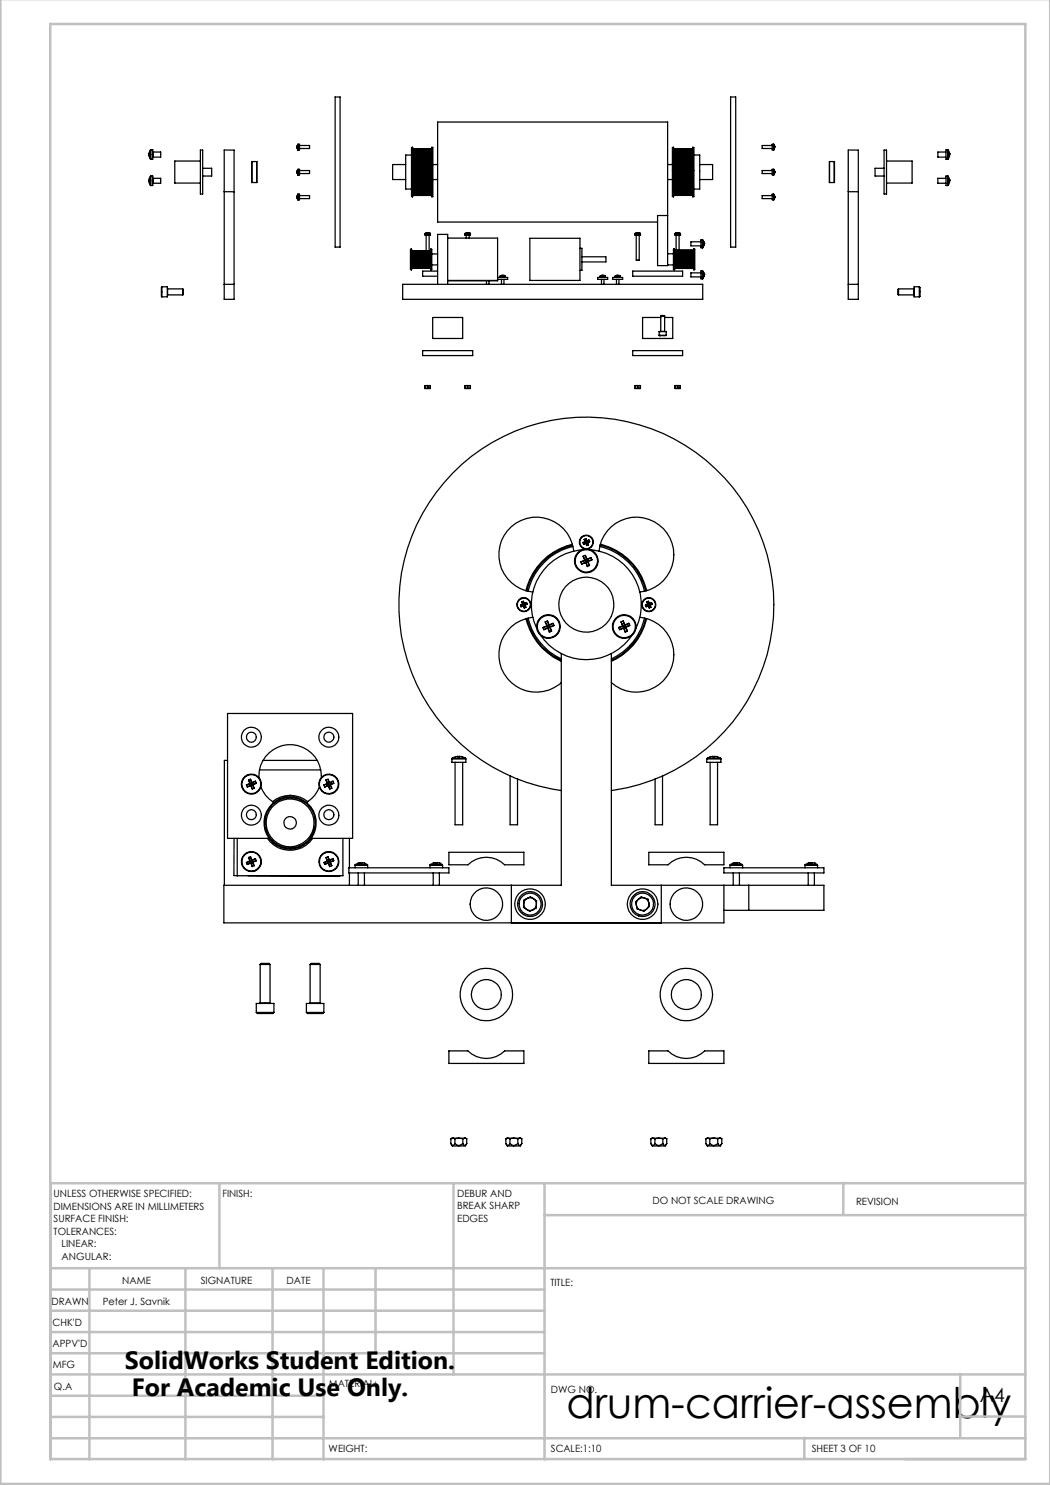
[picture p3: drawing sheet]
<svg xmlns="http://www.w3.org/2000/svg" width="210mm" height="297mm" viewBox="0 0 210 297" stroke-linecap="round" stroke-linejoin="round" font-family="sans-serif">
<g fill="none" stroke="#c0c0c0" stroke-width=".5">
<path d="M.1 -.1v296.9h209.9v-296.9M10.1 4.8h195v287h-195zM43.9 236.6v17M90.7 236.6v38.3M108.9 236.6v55.3M168.7 236.6v6.3M205.1 236.6h-195v55.3M10.1 253.6h195M10.1 257.9h98.8M17.9 253.6v38.3M37.1 253.6v38.3M54.5 253.6v38.3"/>
<path d="M64.7 253.6v38.3M75.1 253.6v17M108.9 243h96.2M10.1 270.6h98.8M10.1 266.4h98.8M10.1 262.1h98.8M10.1 279.1h54.6M10.1 274.9h195M192.1 274.8v12.7M10.1 287.7h195M10.1 283.4h54.6M160.9 287.5v4.3"/>
<path d="M192.1 283.3h13"/>
</g>
<g fill="none" stroke="#000" stroke-width=".25">
<path d="M67 19.4h1v30h-1zM146.1 19.4h1v30h-1zM29.9 31.4l.2 .4M29.9 36.6l.2 .5M29.9 31.4h.1M29.9 30.5v.9M29.9 30.5h.1M29.9 36.6h.1M29.9 35.7v.9M29.9 35.7h.1M30.1 31.8l.1 .1M30.1 30l-.2 .5"/>
<path d="M30.1 37.1h.1M30.1 35.2l-.2 .5M30.1 30v1.8M30.1 35.2v1.9M30.2 29.9l-.1 .1M30.2 35.2h-.1M30.2 29.9h.4v2h-.4M30.2 35.2h.4v1.9h-.4M30.2 29.9v2M30.2 35.2v1.9M30.6 30.4h.1M30.6 35.6v.1"/>
<path d="M30.6 31.4v.1M30.6 36.7h.1M30.6 30.4h1.5v1h-1.5M30.6 35.7h1.5v1h-1.5M30.6 30.4v1M30.6 35.7v1M40.1 30h.4v8.8h-.4zM40.1 32.2h-5.1v4.4h5.1M40.5 33.7h1.8v1.5h-1.8M44.8 38.3v-8.3h2v8.3M44.8 38.3v21.6h2v-21.6M44.8 38.3h2"/>
<path d="M50.4 32.3v4.2M50.4 32.3h.9M50.4 36.5h.9M51.3 32.3v4.2M59.4 29.7l.1 .2M59.4 34.7l.1 .3M59.4 39.7l.1 .2M59.4 29.1v.6M59.4 29.1h.1M59.4 29.7h.1M59.4 34.1v.6M59.4 34.1h.1"/>
<path d="M59.4 34.7h.1M59.4 39.2v.5M59.4 39.2h.1M59.4 39.7h.1M59.5 29.9l.1 .1M59.5 28.9l-.1 .2M59.5 35h.1M59.5 33.9l-.1 .2M59.5 39.9l.1 .1M59.5 38.9l-.1 .3M59.5 28.9v1M59.5 33.9v1.1"/>
<path d="M59.5 38.9v1M59.6 28.9h-.1M59.6 33.9h-.1M59.6 38.8l-.1 .1M59.6 28.9h.3v1.1h-.3M59.6 33.9h.3v1.1h-.3M59.6 38.8h.3v1.2h-.3M59.6 28.9v1.1M59.6 33.9v1.1M59.6 38.8v1.2M59.9 29.1h2v.6h-2M59.9 34.1h2v.6h-2"/>
<path d="M59.9 39.1h2v.6h-2M81.1 32.9h-2.6v3h2.6M82.3 31h-1.2v6.8h1.2M82.5 29.5v9.9M82.5 29.5h-.2v9.8l.2 .1M82.5 31h3.8M82.5 36.8h3.8M82.5 31.9h3.8M82.5 37.6h3.8M82.5 31.1h3.8M82.5 38.2h3.8M82.5 30.5h3.8"/>
<path d="M82.5 38.7h3.8M82.5 30.1h3.8M82.5 39h3.8M82.5 29.8h3.8M82.5 32.2h3.8M82.5 30.7h3.8M82.5 29.7h3.8M82.5 39.1h3.8M82.5 35.7h3.8M82.5 36.6h3.8M82.5 33.9h3.8M82.5 34.7h3.8"/>
<path d="M82.5 34.1h3.8M82.5 38.8h3.8M82.5 32.9h3.8M82.5 35.9h3.8M82.5 34.9h3.8M82.5 34.6h3.8M82.5 33.7h3.8M82.5 35h3.8M82.5 34h3.8M82.5 33.6h3.8M82.5 34.5h3.8M82.5 35.5h3.8"/>
<path d="M82.5 35.8h3.8M82.5 35.4h3.8M82.5 32.8h3.8M82.5 33.1h3.8M82.5 32.7h3.8M82.5 33.2h3.8M82.5 34.4h3.8M82.5 34.2h3.8M82.5 35.1h3.8M82.5 35.3h3.8M82.5 33.5h3.8M82.5 33.3h3.8"/>
<path d="M82.5 36.4h3.8M82.5 36.2h3.8M82.5 36.7h3.8M82.5 36h3.8M82.5 32h3.8M82.5 32.4h3.8M82.5 32.5h3.8M82.5 37.2h3.8M82.5 37h3.8M82.5 37.4h3.8M82.5 37.5h3.8M82.5 36.9h3.8"/>
<path d="M82.5 31.4h3.8M82.5 31.3h3.8M82.5 31.7h3.8M82.5 31.6h3.8M82.5 38h3.8M82.5 37.7h3.8M82.5 38.1h3.8M82.5 30.6h3.8M82.5 38.5h3.8M82.5 38.6h3.8M82.5 30.2h3.8M82.5 38.9h3.8"/>
<path d="M82.5 29.9h3.8M86.4 29.5v9.9M86.4 29.5h.2v9.8l-.2 .1M86.6 32.9h.9M86.6 35.9h.9M133.5 32.9h1M133.5 35.9h1M134.7 29.5v9.9M134.7 29.5h-.2v9.8l.2 .1M134.7 37.8h3.8M134.7 39h3.8M134.7 36.2h3.8"/>
<path d="M134.7 32.1h3.8M134.7 37h3.8M134.7 31.3h3.8M134.7 30.7h3.8M134.7 38.4h3.8M134.7 30.2h3.8M134.7 38.8h3.8M134.7 29.8h3.8M134.7 29.7h3.8M134.7 39.1h3.8M134.7 35.2h3.8M134.7 35.7h3.8"/>
<path d="M134.7 30h3.8M134.7 33.9h3.8M134.7 34.7h3.8M134.7 32.3h3.8M134.7 36.5h3.8M134.7 33.6h3.8M134.7 34.4h3.8M134.7 35h3.8M134.7 35.4h3.8M134.7 32.7h3.8M134.7 33.2h3.8M134.7 34.2h3.8"/>
<path d="M134.7 35.3h3.8M134.7 36.4h3.8M134.7 36.7h3.8M134.7 36h3.8M134.7 31.9h3.8M134.7 37.2h3.8M134.7 37.5h3.8M134.7 31.6h3.8M134.7 37.6h3.8M134.7 38.1h3.8M134.7 38.6h3.8M134.7 30.3h3.8"/>
<path d="M134.7 29.9h3.8M134.7 34.3h3.8M134.7 34h3.8M134.7 34.9h3.8M134.7 34.8h3.8M134.7 33.4h3.8M134.7 33.1h3.8M134.7 33.5h3.8M134.7 33h3.8M134.7 35.8h3.8M134.7 36.1h3.8M134.7 34.5h3.8"/>
<path d="M134.7 33.8h3.8M134.7 32.5h3.8M134.7 35.6h3.8M134.7 32.9h3.8M134.7 36.9h3.8M134.7 31.5h3.8M134.7 31.4h3.8M134.7 32h3.8M134.7 37.7h3.8M134.7 30.9h3.8M134.7 31.2h3.8M134.7 30.8h3.8"/>
<path d="M134.7 38.3h3.8M134.7 37.9h3.8M134.7 30.4h3.8M134.7 38.7h3.8M134.7 38.9h3.8M138.5 34.1l.1 5.3M138.6 29.5h.2v9.8l-.2 .1M138.6 29.5v4.6M138.6 34.1v5.3M138.6 29.5l-.1 4.6M138.8 31h1.1v6.8h-1.1M139.9 32.9h2.6v3h-2.6"/>
<path d="M154.4 34.1h-2v.6h2M154.4 29.1h-2v.6h2M154.4 39.1h-2v.6h2M154.7 33.9h.1M154.7 28.9h.1M154.8 38.9h.1M154.7 40h.1M154.7 33.9h-.3v1.1h.3M154.7 28.9h-.3v1.1h.3M154.7 38.8h-.3v1.2h.3M154.7 33.9v1.1M154.7 28.9v1.1"/>
<path d="M154.7 38.8v1.2M154.8 35h-.1M154.8 33.9l.1 .3M154.8 29.9l-.1 .1M154.8 28.9l.1 .3M154.8 38.9l.1 .3M154.8 33.9v1.1M154.8 28.9v1M154.8 28.9h.1M154.8 38.9v1M154.9 34.5h.1M154.9 29.5h.1"/>
<path d="M154.9 39.4v.1M154.9 39.2v.1zM154.9 39.4h.1M154.9 34.5l-.1 .5M154.9 29.5l-.1 .4M154.9 39.5l-.1 .4M154.9 34.3v-.2v.4M154.9 34.3h.1M154.9 29.4v.1M154.9 29.3v-.2v.3M154.9 29.3h.1M154.9 39.5h.1"/>
<path d="M154.9 39.3h.1M154.9 34.4v.1M165.9 32.3v4.2M165.9 32.3h.9M165.9 36.5h.9M166.8 32.3v4.2M169.7 38.3v-8.3h2v8.3M169.7 38.3v21.6h2v-21.6M169.7 38.3h2M176.8 30h.5v8.8h-.5zM176.8 33.7h-1.8v1.5h1.8M177.3 32.2h5.1v4.4h-5.1"/>
<path d="M189.2 30.4h-1.6v1h1.6M189.2 35.7h-1.6v1h1.6M189.5 29.9l.2 .1M189.5 35.2l.2 .1M189.5 29.9h-.3v2h.3M189.5 35.2h-.3v1.9h.3M189.5 29.9v2M189.5 35.2v1.9M189.7 31.8l-.2 .1M189.7 30l.2 .7M189.7 37.1h-.2M189.7 35.3l.2 .6"/>
<path d="M189.7 30v1.8M189.7 35.3v1.8M189.9 36.3v.1v-.1M189.9 36.2h.1M189.9 31h.1M189.9 36.3h.1M189.9 31l-.2 .8M189.9 36.3l-.2 .8M189.9 30.9v.1M189.9 30.8v-.3v.7v-.2M189.9 30.8h.1M189.9 36.1v-.4v.6"/>
<path d="M189.9 36.2v.1M189.9 36.1h.1M32.4 57.4v2M32.4 57.4h1.1v2h-1.1M32.4 57.4l-.1 .1 .1 1.9M33.5 57.7v.1M33.5 59h.1M33.5 57.8v1.2M33.5 59h3M33.5 57.8h3M36.5 57.8l.2 .1-.2 1.1M36.5 57.8v1.2"/>
<path d="M44.8 56.9h2M80.5 56.9h60v3h-60zM82.3 49.8v4.2M82.3 49.8l-.2 .1v4l.2 .1M82.3 51.3h3.8M82.3 52.5h3.8M82.3 53h3.8M82.3 50.8h3.8M82.3 53.2h3.8M82.3 50.5h3.8M82.3 53.7h3.8M82.3 50.1h3.8"/>
<path d="M82.3 53.6h3.8M82.3 52.4h3.8M82.3 51.4h3.8M82.3 52.2h3.8M82.3 52.3h3.8M82.3 51.5h3.8M82.3 51.6h3.8M82.3 52.1h3.8M82.3 51.7h3.8M82.3 51.8h3.8M82.3 52h3.8M82.3 53.1h3.8"/>
<path d="M82.3 50.7h3.8M82.3 52.8h3.8M82.3 51.1h3.8M82.3 51h3.8M82.3 52.7h3.8M82.3 53.5h3.8M82.3 50.3h3.8M85 46.8v.2h1.1v-.2M85 46.8h1.1M85 46.7v.1M85 46.7h1M85.2 47v3.1"/>
<path d="M85.3 46.6l-.3 .1M85.3 46.6h.5M85.3 46.6h.1M85.8 46.6l.2 .1M85.8 46.6h.1M85.8 47v3.1M86 46.7l.1 .1M86.2 49.8v4.2M86.2 49.8l.2 .1v4l-.2 .1M86.4 53h1.1M86.4 50.8h1.1M87.5 54.2h-3v1h3"/>
<path d="M87.5 56.9v-10h2v10M89.5 47.6h10v8.6h-10M89.5 56.1h10M93 46.8v.2h1.1v-.2M93 46.8h1.1M93 46.7v.1M93 46.7h1.1M93.2 47v.6M93.3 46.6l-.3 .1M93.3 46.6h.5M93.3 46.6h.1M93.8 46.6l.3 .1"/>
<path d="M93.8 46.6h.1M93.8 47v.6M94.1 46.7v.1M97.3 56.2v.7M97.8 56.2v.7M99.5 55.5h2v.4h-2M100 55.2h.1M100 55.2h1M100 55.2v.3M100.3 55.1l-.3 .1M100.3 55.1h.5M100.3 55.1h.1"/>
<path d="M100.3 55.9v1M100.8 55.1l.2 .1M100.8 55.1h.1M100.8 55.9v1M101 55.2h.1M101 55.2v.3M106 47.7h10v8.4h-10zM116 49.7h.4v4.4h-.4M116.4 51.4h4.8v1h-4.8M119.5 55.5h2v.4h-2zM120.1 55.2h.1M120.1 55.2h.9"/>
<path d="M120.1 55.2v.3M120.3 55.1l-.2 .1M120.3 55.1h.5M120.3 55.1h.1M120.3 55.9v1M120.8 55.1l.2 .1M120.8 55.1h.1M120.8 55.9v1M121 55.2h.1M121 55.2v.3M122.5 55.5h2v.4h-2zM123 55.2h.1"/>
<path d="M123 55.2h1M123 55.2v.3M123.3 55.1l-.3 .1M123.3 55.1l.7 .1M123.3 55.1h.1M123.3 55.9v1M123.8 55.9v1M124 55.2h.1M124 55.2v.3M126.5 54.2h10v1h-10zM127 46.8v.2h1.1v-.2M127 46.8h1.1"/>
<path d="M127 46.7v.1M127 46.7h1.1M127.2 47v5h.6v-5M127.3 46.6l-.3 .1M127.3 46.6h.5M127.3 46.6h.1M127.8 46.6l.3 .1M127.8 46.6h.1M128.1 46.7v.1M131.5 43.1h2v10h-2zM133.5 43.1v-18.7h-46v20h44M133.5 53h1.2"/>
<path d="M133.5 50.8h1.2M134.9 49.8v4.2M134.9 49.8h-.2v4.1l.2 .1M134.9 53h3.8M134.9 50.5h3.8M134.9 51h3.8M134.9 53.1h3.8M134.9 50.4h3.8M134.9 53.6h3.8M134.9 50.1h3.8M134.9 53.7h3.8M134.9 51.4h3.8"/>
<path d="M134.9 52.2h3.8M134.9 52.3h3.8M134.9 52.1h3.8M134.9 51.8h3.8M134.9 52.8h3.8M134.9 52.5h3.8M134.9 51.1h3.8M134.9 53.5h3.8M134.9 51.9h3.8M134.9 51.2h3.8M134.9 51.5h3.8M134.9 52.9h3.8"/>
<path d="M134.9 52.6h3.8M134.9 51.6h3.8M134.9 50.9h3.8M134.9 50.6h3.8M134.9 50.8h3.8M134.9 53.4h3.8M134.9 53.2h3.8M134.9 50.2h3.8M135 46.8v.2h1.1v-.2M135 46.8h1.1M135 46.7v.1M135 46.7h1.1"/>
<path d="M135.2 47v3.1M135.3 46.6l-.3 .1M135.3 46.6h.5M135.3 46.6h.1M135.8 46.6l.3 .1M135.8 46.6h.1M135.8 47v3.1M136.1 46.7v.1M138.8 49.8v4.2M138.8 49.8h.2v4.1l-.2 .1M140.2 54.6h-2v.8h2M140.2 48.4h-2v.8h2"/>
<path d="M140.5 54.2h.1M140.5 48h.1M140.5 54.2h-.3v1.6h.3M140.5 48h-.3v1.6h.3M140.5 54.2v1.6M140.5 48v1.6M140.5 55.7v.1M140.5 54.2l.3 .5M140.5 49.5v.1M140.5 48l.3 .5M140.5 54.2v1.5M140.5 48v1.5"/>
<path d="M140.8 55v.2v-.1M140.8 55.1h.1M140.8 55h.1M140.8 48.9h.1M140.8 48.8h.1M140.8 55.1l-.3 .6M140.8 48.9l-.3 .6M140.8 54.9v-.3v.4M140.8 55v.1M140.8 54.9h.1M140.8 48.6v-.2v.6v-.1M140.8 48.8v.1"/>
<path d="M140.8 48.6h.1M169.7 56.9h2M179.7 57.8v1.2M179.7 57.8l-.1 .1 .1 1.1M179.7 59h3M179.7 57.8h3M182.7 59h.1M182.7 57.8v1.2M182.8 57.7l-.1 .1M183.9 57.4v2M183.9 57.4h-1.1v2h1.1M183.9 57.4l.1 .1v1.8l-.1 .1"/>
<path d="M84.5 70.1h10v1h-10zM85 77.5l.2 .2 .3-.2M85 77.5v.2M85 77.7h.1M85 77.1v.4M85.3 77.1h.2M85.3 77.1h.5M85.3 77.1h-.3M85.5 77.5l.3 .2 .3-.2M85.5 77.1v.4M85.8 77.1h.3M85.8 77.1h-.3"/>
<path d="M86.1 77.5l-.1 .2h-1M86.1 77.1v.4M86.5 63.5h6v4.2h-6zM93 77.5l.2 .2 .3-.2M93 77.5v.2h1.1v-.2M93 77.1v.4M93.3 77.1h.2M93.3 77.1h.5M93.3 77.1h-.3M93.5 77.5l.3 .2 .3-.2M93.5 77.1v.4M93.8 77.1h.3"/>
<path d="M93.8 77.1h-.3M94.1 77.1v.4M126.5 70.1h10v1h-10zM127 77.5l.2 .2 .3-.2M127 77.5v.2M127 77.1v.4M127 77.7h.1M127.2 77.1h.3M127.2 77.1h.6M127.2 77.1h-.2M127.5 77.5l.3 .2 .3-.2M127.5 77.1v.4"/>
<path d="M127.8 77.1h.3M127.8 77.1h-.3M128.1 77.5v.2h-1.1M128.1 77.1v.4M131.8 67.1h.1M131.8 67.1h1.4M131.8 66.3h.1M131.8 66.3h1.4v.8M131.8 66.3v.8M131.9 67.1h.1M132.2 66.3h-.1M132.2 63.5h-3.7v4.2h6v-4.2h-1.6"/>
<path d="M132.2 63.2h.1M132.2 63.2h.7M132.2 66.3h.7M132.2 63.2v3.1M132.2 63.1h.1M132.2 63.1l.7 .1M132.2 63.1v.1M133 66.3h.1M132.9 63.2v3.1M133.2 67.1h-1.3M135 77.5l.3 .2 .2-.2M135 77.5v.2h1.1"/>
<path d="M135 77.1v.4M135.3 77.1h.2M135.3 77.1h.5M135.3 77.1h-.3M135.5 77.5l.3 .2 .3-.2M135.5 77.1v.4M135.8 77.1h.3M135.8 77.1h-.3M136.1 77.5v.2M136.1 77.1v.4M136.1 77.7h.1M114.5 108.9a12.4 12.4 0 0 0-9.3 9.2"/>
<path d="M114.5 109a12.2 12.2 0 0 0-9.1 9.2M114.6 109.3a12.1 12.1 0 0 0-9 8.9M114.7 110.2a7.5 7.5 0 0 0-7.7-6.8 7.5 7.5 0 0 0-7.2 7.3 7.5 7.5 0 0 0 6.8 7.7M116.2 112.4l.1 .4M116.4 110a11 11 0 0 0-9 15.7M116.6 108.5l.1 .3M116.6 111.3l.3 .7M116.6 111.3l.5 .8M116.8 107.9l.2 .4M116.8 107.9l.4 .5M116.9 112l-.7 .4M116.9 112l.2 .1"/>
<path d="M117 108.3l-.4 .2M117 108.3l.2 .1M117.1 111.1l.3 .8M117.1 111.1l-.5 .2M117.1 109.8a1.4 1.4 0 0 1-1-2.1 1.4 1.4 0 0 1 2.3 0 1.4 1.4 0 0 1-.9 2.1M117.1 111.1l.2 .9M117.1 112.1l-.9 .3M117.1 112.1l.1 .3M117.1 112.5l-.8 .3M117.1 112.5l.4 .8M117.2 108.7l.2 .4M117.2 108.7l-.5 .1"/>
<path d="M117.2 108.4l-.6 .1M117.2 108.4v.1M117.2 107.8l.2 .4M117.2 107.8l-.4 .1M117.2 112.4l-.9 .4M117.2 112.4l-.1 .1M117.2 112.4l.3 .9M117.2 107.8l.1 .5M117.2 108.5v.2M117.2 108.5l.2 .6M117.2 108.5l-.5 .3M117.3 112l-.2 .1"/>
<path d="M117.3 112l.1 .3M117.3 108.3l.1 .2M117.3 108.3l-.1 .1M117.4 108.2l-.1 .1M117.4 111.9l-.1 .1M117.4 108.5l.3 .5M117.4 108.5h.1M117.4 108.5h-.2M117.4 112.3l.5 .8M117.4 112.3h.2M117.4 112.3l-.2 .1M117.5 108.5l.2 .5"/>
<path d="M117.6 112.3l.3 .8M117.7 109l-.3 .1M117.8 108l-.4 .2M117.8 108l.1 .3M117.8 108l-.5 .3M117.9 113.1l-.4 .2M117.9 108.3l-.4 .2M117.9 108.3l-.5 .2M118.1 110a11 11 0 0 1 9.1 15.7M118.2 111.5l.2 .5M118.2 111.5l-.8 .4M118.2 111.5l-.9 .5"/>
<path d="M118.4 112l-.8 .3M118.4 112l-1 .3M119.8 110.2a7.5 7.5 0 0 1 7.7-6.8 7.5 7.5 0 0 1 7.3 7.3 7.5 7.5 0 0 1-6.8 7.7M119.9 109.3a11.9 11.9 0 0 1 9 8.9M120 109a12.3 12.3 0 0 1 9.2 9.2M120.1 108.9a12.4 12.4 0 0 1 9.2 9.2M104.1 121l.1 .4M104.4 120.4l.1 .4M104.4 120.4l.2 .5M104.5 120.8l-.4 .2M104.5 120.8l.1 .1M104.6 120.9l-.5 .1"/>
<path d="M104.6 120.9l.1 .1M104.7 121.2l.1 .4M104.7 121.2l-.5 .2M104.7 120.3l.2 .4M104.7 120.3l-.3 .1M104.7 120.3l.1 .5M104.7 121v.2M104.7 121l.1 .6M104.7 121l-.5 .4M104.8 120.8l-.2 .1M104.8 120.8l.1 .2M104.9 121l.3 .5"/>
<path d="M104.9 121h.1M104.9 120.7l-.1 .1M104.9 121h-.2M105 121l.2 .5M105.2 121.5l-.4 .1M105.2 123.7a12.4 12.4 0 0 0 7.1 8.6M105.3 120.5l-.4 .2M105.3 120.5l.1 .4M105.3 120.5l-.5 .3M105.4 123.7a12.3 12.3 0 0 0 6.9 8.4M105.4 120.9l-.4 .1M105.4 120.9l-.5 .1"/>
<path d="M105.6 123.6a12.1 12.1 0 0 0 6.7 8.2M106.6 123.5a7.5 7.5 0 0 0-6.2 10.4 7.5 7.5 0 0 0 11.9 2.6M108.2 127.1a11 11 0 0 0 18.1 0M108.6 125.5l.2 .4M109 124.4l.4 .8M109 124.4l.5 .8M109.4 125.2l-.8 .3M109.4 125.2h.1M109.5 124.2l.3 .8M109.5 124.2l-.5 .2M109.5 124.2l.2 .9M109.5 125.6l-.7 .3"/>
<path d="M109.5 125.6l.4 .8M109.5 125.2l-.9 .3M109.5 125.2l.1 .3M109.6 125.5l-.8 .4M109.6 125.5l-.1 .1M109.6 125.5l.3 .9M109.7 125.1l-.2 .1M109.7 125.1l.2 .3M109.8 125l-.1 .1M109.9 125.4h.1M109.9 125.4l.4 .8M109.9 125.4l-.3 .1"/>
<path d="M110 125.4l.3 .8M110.3 126.2l-.4 .2M110.6 124.7l.2 .4M110.6 124.7l-.8 .3M110.6 124.7l-.9 .4M110.8 125.1l-.8 .3M110.8 125.1l-.9 .3M112.3 130.7v46.4h-67.5v7.5h100v-7.5M122.3 130.7v46.4h42.5v5h-20M123.7 125.5l.2 .4M124.2 124.4l.3 .8M124.2 124.4l.5 .8"/>
<path d="M124.5 125.2l-.8 .3M124.5 125.2h.2M124.6 124.2l.4 .8M124.6 124.2l-.4 .2M124.6 124.2l.3 .9M124.7 125.2l-1 .3M124.7 125.2l.1 .3M124.7 125.6l.4 .8M124.7 125.6l-.8 .3M124.8 125.5l-.1 .1M124.8 125.5l.3 .9M124.8 125.5l-.9 .4"/>
<path d="M124.9 125.1l-.2 .1M124.9 125.1l.1 .3M125 125l-.1 .1M125 125.4l.5 .8M125 125.4h.2M125 125.4l-.2 .1M125.2 125.4l.3 .8M125.5 126.2l-.4 .2M125.8 124.7l-.8 .3M125.8 124.7l.1 .4M125.8 124.7l-.9 .4M125.9 125.1l-.7 .3"/>
<path d="M125.9 125.1l-.9 .3M128 123.5a7.5 7.5 0 0 1 6.1 10.4 7.5 7.5 0 0 1-11.8 2.6M128.9 123.6a11.9 11.9 0 0 1-6.6 8.2M129.1 121l.1 .4M129.2 123.7a12.3 12.3 0 0 1-6.9 8.4M129.3 123.7a12.3 12.3 0 0 1-7 8.6M129.4 120.4l.1 .4M129.4 120.4l.2 .5M129.5 120.8l-.4 .2M129.5 120.8l.1 .1M129.6 120.9l-.5 .1M129.6 120.9l.1 .1"/>
<path d="M129.7 120.3l.2 .4M129.7 121.2l.2 .4M129.7 120.3l-.3 .1M129.7 121.2l-.5 .2M129.7 120.3l.1 .5M129.7 121v.2M129.7 121l.2 .6M129.7 121l-.5 .4M129.8 120.8l.1 .2M129.8 120.8l-.2 .1M129.9 120.7l-.1 .1M129.9 121l.3 .5"/>
<path d="M129.9 121h.1M129.9 121h-.2M130 121l.2 .5M130.2 121.5l-.3 .1M130.3 120.5l-.4 .2M130.3 120.5l.2 .4M130.3 120.5l-.5 .3M130.5 120.9l-.5 .1M130.5 120.9l-.6 .1M45.5 152.1h-.6v25M49.3 157l.2 .4M49.7 156l.3 .7"/>
<path d="M49.7 156l.4 .8M50 156.7l-.7 .3M50 156.7l.1 .1M50.1 155.9l.3 .6M50.1 155.9l-.4 .1M50.1 155.9l.2 .8M50.1 157.1l.3 .7M50.1 157.1l-.6 .3M50.1 156.8l-.8 .2M50.1 156.8l.1 .2M50.2 157l-.1 .1M50.2 157l.2 .8"/>
<path d="M50.2 157l-.7 .4M50.3 156.7l.1 .2M50.3 156.7l-.2 .1M50.4 156.9h.2M50.4 156.9l.4 .8M50.4 156.5l-.1 .2M50.4 156.9l-.2 .1M50.6 156.9l.2 .8M50.8 157.7l-.4 .1M51.1 156.2l.2 .5M51.1 156.2l-.7 .3M51.1 156.2l-.8 .5"/>
<path d="M51.3 156.7l-.7 .2M51.3 156.7l-.9 .2M51.8 155.5a6.3 6.3 0 0 1 6.2-6.6 6.3 6.3 0 0 1 6.3 6.6M51.9 154h12.3M52.2 157.4a6.3 6.3 0 0 0 2.6 3.1M52.6 152.1h10.8M63.9 157.4a6 6 0 0 1-2.6 3.1M64.8 157l.1 .4M65.2 156l.3 .7M65.2 156l.4 .8M65.5 156.7l-.7 .3M65.5 156.7l.1 .1"/>
<path d="M65.6 155.9l.3 .6M65.6 155.9l-.4 .1M65.6 156.8l-.8 .2M65.6 155.9l.2 .8M65.6 156.8l.1 .2M65.7 157.1l.2 .7M65.7 157.1l-.8 .3M65.7 157v.1M65.7 157l.2 .8M65.7 157l-.8 .4M65.8 156.7l-.2 .1M65.8 156.7l.1 .2"/>
<path d="M65.9 156.5l-.1 .2M65.9 156.9h.2M65.9 156.9l.5 .8M65.9 156.9l-.2 .1M66.1 156.9l.3 .8M66.4 157.7l-.5 .1M66.6 156.2l.1 .5M66.6 156.2l-.7 .3M66.6 156.2l-.8 .5M66.7 156.7l-.6 .2M66.7 156.7l-.8 .2M90.4 151.8v.7h2.8v-.7"/>
<path d="M90.4 151.8h2.8M90.5 151.7l-.1 .1M90.5 151.7h2.6M91 152.5v12.5h1.5v-12.5M91.1 151.3l-.6 .4M91.1 151.4l.4-.1 .9 .1M91.1 151.3v.1M92.4 151.3l.7 .4M92.4 151.3v.1M93.1 151.7l.1 .1M102 155.2v9.8h1.5v-9.2M112.3 158.1a37.5 37.5 0 0 1-26.7-57.4 37.5 37.5 0 0 1 63.3 0 37.5 37.5 0 0 1-26.6 57.4"/>
<path d="M132.5 155.2v9.8h-1.5v-9.2M141.4 151.8v.7h2.8v-.7M141.4 151.8h2.8M141.5 151.7l-.1 .1M141.5 151.7h2.6M142 152.5v12.5h1.5v-12.5M142.1 151.3l-.6 .4M142.1 151.4l.4-.1 .9 .1M142.1 151.3v.1M143.4 151.3l.7 .4M143.4 151.3v.1M144.1 151.7l.1 .1"/>
<path d="M46.8 167.7v7.4l.6 .1M47.4 167.7v7.5M49.3 172.5l.2 .4M49.6 175.2l18.3 .1v-.1M49.7 171.5l.3 .7M49.7 171.5l.4 .8M50 172.2l-.7 .3M50 172.2l.1 .1M50.1 171.3l.3 .7M50.1 171.3l-.4 .2M50.1 171.3l.2 .9M50.1 172.6l-.6 .3"/>
<path d="M50.1 172.6l.3 .7M50.1 172.3l-.8 .2M50.1 172.3l.1 .2M50.2 172.5l-.7 .4M50.2 172.5l-.1 .1M50.2 172.5l.2 .8M50.3 172.2l.1 .2M50.3 172.2l-.2 .1M50.4 172.4h.2M50.4 172l-.1 .2M50.4 172.4l.4 .7M50.4 172.4l-.2 .1"/>
<path d="M50.6 172.4l.2 .7M50.8 173.1l-.4 .2M51.1 171.8l.2 .4M51.1 171.8l-.7 .2M51.1 171.8l-.8 .4M51.3 172.2l-.7 .2M51.3 172.2l-.9 .2M53.5 167.7a5.5 5.5 0 0 0 9 0M53.8 167.7h-8.3v-25h25v25h-8.3M54.5 160.3a5.5 5.5 0 0 1 7.1 0M64.8 172.5l.1 .4M65.2 171.5l.3 .7"/>
<path d="M65.2 171.5l.4 .8M65.5 172.2l-.7 .3M65.5 172.2l.1 .1M65.6 171.3l.3 .7M65.6 171.3l-.4 .2M65.6 171.3l.2 .9M65.6 172.3l-.8 .2M65.6 172.3l.1 .2M65.7 172.6l.2 .7M65.7 172.6l-.8 .3M65.7 172.5v.1M65.7 172.5l.2 .8"/>
<path d="M65.7 172.5l-.8 .4M65.8 172.2l.1 .2M65.8 172.2l-.2 .1M65.9 172l-.1 .2M65.9 172.4l.5 .7M65.9 172.4h.2M65.9 172.4l-.2 .1M66.1 172.4l.3 .7M66.4 173.1l-.5 .2M66.6 171.8l.1 .4M66.6 171.8l-.7 .2M66.6 171.8l-.8 .4"/>
<path d="M66.7 172.2l-.6 .2M66.7 172.2l-.8 .2M68.6 167.7v7.5h-21.2M69.8 173.6h20v1h-20zM69.9 167.7v5.9M69.9 174.6v2.5M71 173h2.5M71 173v.6M71.1 172.9l-.1 .1M71.1 172.9h2.3M71.6 174.6v2.5M71.7 172.6l-.6 .3"/>
<path d="M71.7 172.6h1l.7 .3M71.7 172.6h.1M72.9 174.6v2.5M73.4 172.9l.1 .1M73.5 173v.6M86 173h2.5M86 173v.6M86.1 172.9l-.1 .1M86.1 172.9h2.3M86.6 174.6v2.5M86.7 172.6l-.6 .3M86.7 172.6h1.2"/>
<path d="M86.7 172.6h.1M87.9 172.6l.5 .3M87.9 172.6h.1M87.9 174.6v2.5M88.4 172.9l.1 .1M88.5 173v.6M89.8 170.5h15v2.5h-3.9a5.2 5.2 0 0 0-7.3 0h-3.8zM102.3 177.1v7.5M129.8 170.5h15v2.5h-3.9a5.2 5.2 0 0 0-7.3 0h-3.8zM132.3 177.1v7.5M144.8 173.6h20v1h-20zM146 173h2.5"/>
<path d="M146 173v.6M146.1 172.9l-.1 .1M146.1 172.9h2.3M146.6 174.6v2.5M146.7 172.6l-.6 .3M146.7 172.6h1l.7 .3M146.7 172.6h.1M147.9 174.6v2.5M148.4 172.9l.1 .1M148.5 173v.6M149.8 177.1v5M161 173h2.5"/>
<path d="M161 173v.6M161.1 172.9l-.1 .1M161.1 172.9h2.3M161.6 174.6v2.5M161.7 172.6l-.6 .3M161.7 172.6h1.2M161.7 172.6h.1M162.9 172.6l.5 .3M162.9 172.6h.1M162.9 174.6v2.5M163.4 172.9l.1 .1M163.5 173v.6"/>
<path d="M52 192.9l.2-.2h1.6l.2 .2M52 192.9h2M52 192.9v7.7M54 192.9v7.7M62 192.9l.2-.2h1.6l.2 .2M62 192.9h2M62 192.9v7.7M64 192.9v7.7M104.8 180l1.3-.7 1.2 .9-.1 1.4-1.3 .7-1.2-.8zM127.1 180.3l1.1-.9 1.4 .4 .3 1.5-1.1 .9-1.4-.4zM51.3 202.5l.2 .2h2.1a1.24 1.24 0 0 0 1.2-.2M51.3 202.5h3.5"/>
<path d="M51.3 202.5v-1.8h3.5v1.8M52 200.6l-.1 .1M52 200.6h2M54 200.6l.1 .1M61.3 202.5h3.5M61.3 202.5v-1.8h3.5v1.8M61.3 202.5a1.44 1.44 0 0 0 1.2 .2h1.1a1.24 1.24 0 0 0 1.2-.2M62 200.6l-.1 .1M62 200.6h2M64 200.6l.1 .1M89.8 210.2h3.8a5.2 5.2 0 0 0 7.3 0h3.9v2.5h-15zM129.8 210.2h3.8a5.2 5.2 0 0 0 7.3 0h3.9v2.5h-15z"/>
<path d="M90.2 228.7l.4 .4 .4-.4M90.2 228.7l.3 .5h2.6l.2-.5M90.2 227.7v1M90.6 227.6l.4 .1M90.6 227.6h1.2M90.6 227.6l-.4 .1M91 228.7a.99 .99 0 0 0 1.6 0M91 227.7v1M91.8 227.6l-.8 .1M91.8 227.6l.8 .1M91.8 227.6h1.2M92.6 228.7l.3 .4 .4-.4"/>
<path d="M92.6 227.7v1M93 227.6l.3 .1M93 227.6l-.4 .1M93.3 227.7v1M101.2 228.7l.4 .4 .4-.4M101.2 228.7l.3 .5h2.6l.3-.5M101.2 227.7v1M101.6 227.6l.4 .1M101.6 227.6h1.2M101.6 227.6l-.4 .1M102 228.7a1 1 0 0 0 1.6 0M102 227.7v1"/>
<path d="M102.8 227.6l.8 .1M102.8 227.6h1.2M102.8 227.6l-.8 .1M103.6 228.7l.3 .4 .5-.4M103.6 227.7v1M104 227.6l.4 .1M104 227.6l-.4 .1M104.4 227.7v1M130.2 228.7l.4 .4 .4-.4M130.2 228.7l.3 .5h2.6l.2-.5M130.2 227.7v1M130.6 227.6l.4 .1"/>
<path d="M130.6 227.6h1.2M130.6 227.6l-.4 .1M131 228.7a1 1 0 0 0 1.6 0M131 227.7v1M131.8 227.6l-.8 .1M131.8 227.6l.8 .1M131.8 227.6h1.2M132.6 228.7l.3 .4 .4-.4M132.6 227.7v1M133 227.6l.3 .1M133 227.6l-.4 .1M133.3 227.7v1"/>
<path d="M141.2 228.7l.3 .4 .5-.4M141.2 228.7l.3 .5h2.6l.3-.5M141.2 227.7v1M141.6 227.6h1.2M141.6 227.6l.4 .1M141.6 227.6l-.4 .1M142 228.7a1 1 0 0 0 1.5 0M142 227.7v1M142.8 227.6l-.8 .1M142.8 227.6l.7 .1M142.8 227.6h1.2M143.5 228.7l.4 .4 .5-.4"/>
<path d="M143.5 227.7v1M144 227.6l.4 .1M144 227.6l-.5 .1M144.4 227.7v1"/>
<circle cx="117.3" cy="112.2" r="2.38"/>
<circle cx="117.3" cy="112.2" r="2.23"/>
<circle cx="117.3" cy="108.4" r="1.31"/>
<circle cx="104.8" cy="120.9" r="1.4"/>
<circle cx="104.8" cy="120.9" r="1.3"/>
<circle cx="109.7" cy="125.3" r="2.25"/>
<circle cx="109.7" cy="125.3" r="2.37"/>
<circle cx="117.3" cy="120.9" r="5.5"/>
<circle cx="124.8" cy="125.3" r="2.38"/>
<circle cx="124.8" cy="125.3" r="2.23"/>
<circle cx="129.8" cy="120.9" r="1.4"/>
<circle cx="129.8" cy="120.9" r="1.33"/>
<circle cx="50.3" cy="156.8" r="1.89"/>
<circle cx="50.3" cy="147.4" r=".99"/>
<circle cx="50.3" cy="156.8" r="2"/>
<circle cx="50.3" cy="147.4" r="2"/>
<circle cx="65.8" cy="156.8" r="2"/>
<circle cx="65.8" cy="156.8" r="1.89"/>
<circle cx="65.8" cy="147.4" r="2"/>
<circle cx="65.8" cy="147.4" r="1"/>
<circle cx="50.3" cy="162.9" r=".99"/>
<circle cx="50.3" cy="172.3" r="2"/>
<circle cx="50.3" cy="163.1" r="2"/>
<circle cx="50.3" cy="172.3" r="1.9"/>
<circle cx="58" cy="164.6" r="4.8"/>
<circle cx="58" cy="164.6" r="5.2"/>
<circle cx="58" cy="164.6" r="1.26"/>
<circle cx="58" cy="164.6" r="5.1"/>
<circle cx="65.8" cy="163.1" r="2"/>
<circle cx="65.8" cy="172.3" r="1.9"/>
<circle cx="65.8" cy="172.3" r="2.01"/>
<circle cx="65.8" cy="163" r="1"/>
<circle cx="97.3" cy="198.9" r="3"/>
<circle cx="97.3" cy="180.8" r="3.3"/>
<circle cx="97.3" cy="198.9" r="5.2"/>
<circle cx="106" cy="180.8" r="2.51"/>
<circle cx="106" cy="180.8" r="1.26"/>
<circle cx="106" cy="180.8" r="3.1"/>
<circle cx="106" cy="180.8" r="2.2"/>
<circle cx="128.5" cy="180.8" r="2.49"/>
<circle cx="128.5" cy="180.8" r="2.2"/>
<circle cx="128.5" cy="180.8" r="1.26"/>
<circle cx="128.5" cy="180.8" r="3.1"/>
<circle cx="137.3" cy="198.9" r="3"/>
<circle cx="137.3" cy="180.8" r="3.3"/>
<circle cx="137.3" cy="198.9" r="5.2"/>
</g>
<text font-size="8.5" x="113.3" y="283.5">drum-carrier-assembly</text>
<g font-size="5">
<text x="25" y="273.7">SolidWorks Student Edition.</text>
<text x="26.4" y="279.2">For Academic Use Only.</text>
</g>
<text font-size="3.9" x="196" y="280.4">A4</text>
<g font-size="2">
<text x="10.7" y="239.5">UNLESS OTHERWISE SPECIFIED:</text>
<text x="44.5" y="239.5">FINISH:</text>
<text x="91.4" y="239.4">DEBUR AND</text>
<text x="10.7" y="242">DIMENSIONS ARE IN MILLIMETERS</text>
<text x="10.7" y="244.5">SURFACE FINISH:</text>
<text x="91.4" y="241.9">BREAK SHARP</text>
<text x="91.4" y="244.4">EDGES</text>
<text x="130.5" y="240.8">DO NOT SCALE DRAWING</text>
<text x="171.2" y="241">REVISION</text>
<text x="10.7" y="247">TOLERANCES:</text>
<text x="12.3" y="249.5">LINEAR:</text>
<text x="12.3" y="252">ANGULAR:</text>
<text x="24.4" y="256.9">NAME</text>
<text x="40.1" y="256.8">SIGNATURE</text>
<text x="57.3" y="256.8">DATE</text>
<text x="110.1" y="257.1">TITLE:</text>
<text x="10.3" y="260.9">DRAWN</text>
<text x="20.6" y="261">Peter J. Savnik</text>
<text x="10.5" y="269.3">APPV'D</text>
<text x="10.5" y="265.2">CHK'D</text>
<text x="10.6" y="273.6">MFG</text>
<text x="10.8" y="278">Q.A</text>
<text x="65.8" y="277.4">MATERIAL:</text>
<text x="110.2" y="278.5">DWG NO.</text>
<text x="65.7" y="290.4">WEIGHT:</text>
<text x="110.2" y="290.5">SCALE:1:10</text>
<text x="162.4" y="290.4">SHEET 3 OF 10</text>
</g>
</svg>
